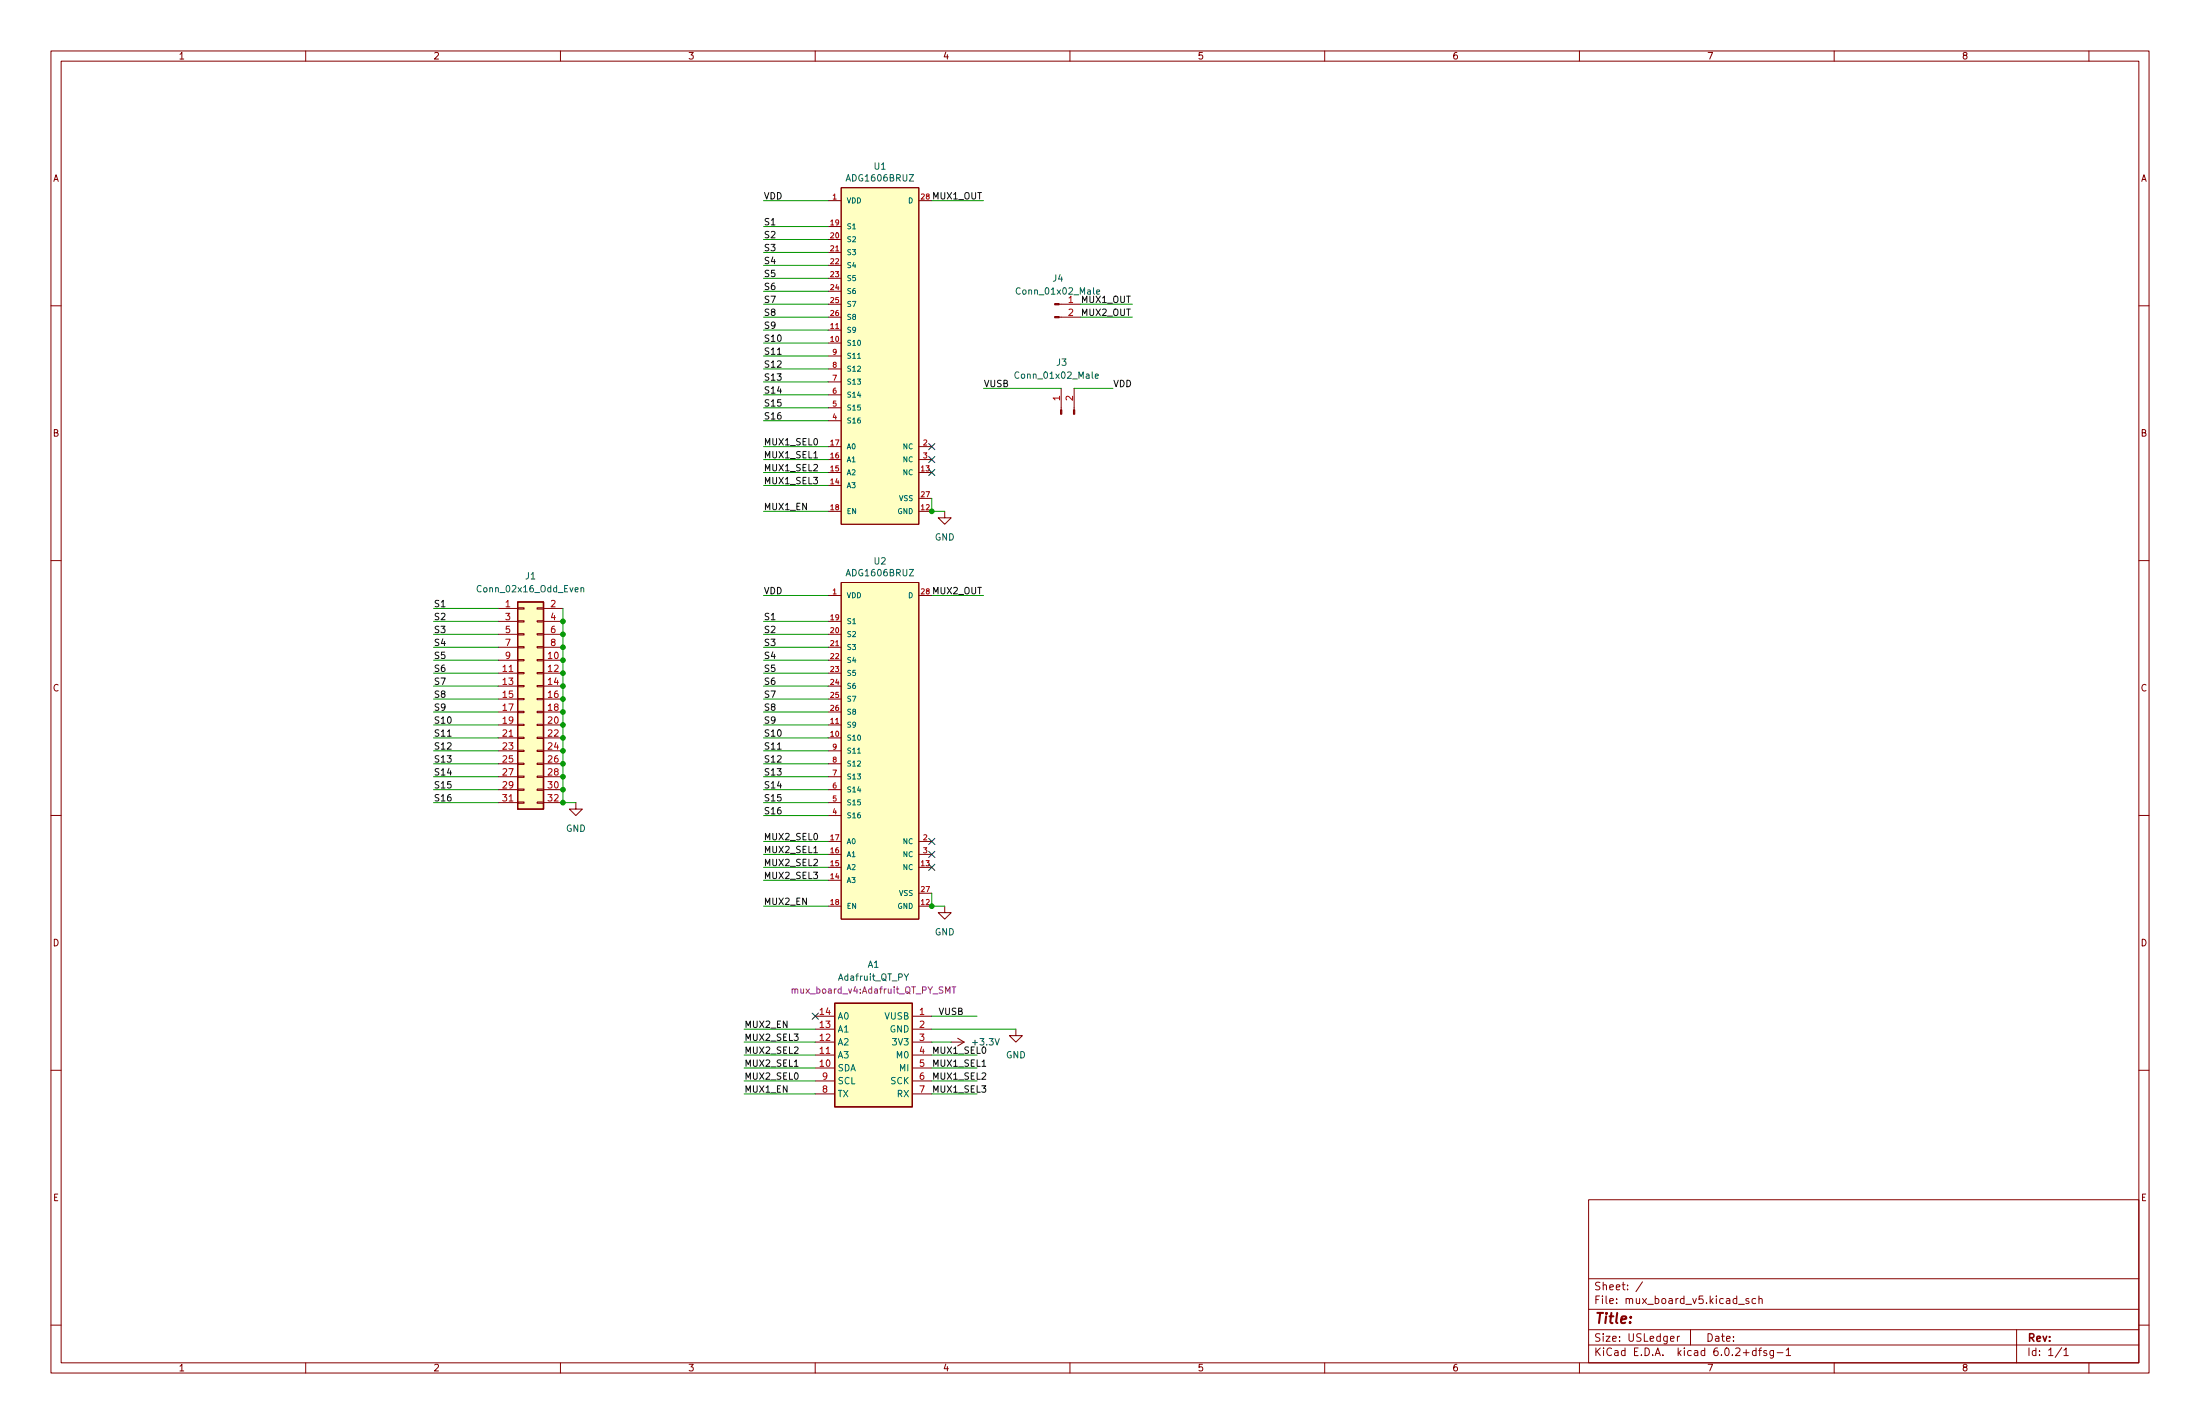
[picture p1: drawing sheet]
<svg xmlns="http://www.w3.org/2000/svg" width="432mm" height="279mm" viewBox="0 0 432 279" stroke-linecap="round" stroke-linejoin="round" font-family="sans-serif">
<g fill="none" stroke="#840000" stroke-width=".2">
<path d="M10 10h411.8v259.4h-411.8zM12 12h407.8v255.4h-407.8zM60 10v2M110 10v2M160 10v2M210 10v2M260 10v2M310 10v2M360 10v2M410 10v2M162.6 39.4h2.5M165.1 36.8h15.2v66.1h-15.2z"/>
<path d="M180.3 39.4h2.6M10 60h2M162.6 44.5h2.5M162.6 47h2.5M162.6 49.5h2.5M162.6 52.1h2.5M162.6 54.6h2.5M162.6 57.2h2.5M162.6 59.7h2.5M207.9 59.7h4.2M419.8 60h2M162.6 67.3h2.5"/>
<path d="M162.6 64.8h2.5M162.6 62.2h2.5M162.6 77.5h2.5M162.6 74.9h2.5M162.6 72.4h2.5M162.6 69.9h2.5M207.9 62.2h4.2M208.3 76.2v4.2M210.8 76.2v4.2M162.6 92.7h2.5M162.6 95.3h2.5M162.6 90.2h2.5"/>
<path d="M162.6 87.6h2.5M162.6 82.6h2.5M162.6 80h2.5M180.3 92.7h2.6M180.3 90.2h2.6M180.3 87.6h2.6M180.3 97.8h2.6M10 110h2M97.8 119.4h3.8M101.6 119.3h1.3v.2h-1.3zM105.4 119.3h1.3v.2h-1.3zM106.7 119.4h3.8"/>
<path d="M162.6 100.3h2.5M162.6 116.8h2.5M165.1 114.3h15.2v66h-15.2zM180.3 100.3h2.6M180.3 116.8h2.6M185.4 100.3v1.3h1.3l-1.3 1.3-1.3-1.3h1.3M419.8 110h2M97.8 121.9h3.8M97.8 124.5h3.8M97.8 127h3.8M97.8 129.5h3.8M97.8 132.1h3.8"/>
<path d="M97.8 134.6h3.8M97.8 137.2h3.8M97.8 139.7h3.8M101.6 139.6h1.3v.2h-1.3zM101.6 137h1.3v.3h-1.3zM101.6 134.5h1.3v.2h-1.3zM101.6 132h1.3v.2h-1.3zM101.6 129.4h1.3v.3h-1.3zM101.6 126.9h1.3v.2h-1.3zM101.6 124.3h1.3v.3h-1.3zM101.6 121.8h1.3v.2h-1.3zM105.4 139.6h1.3v.2h-1.3z"/>
<path d="M105.4 137h1.3v.3h-1.3zM105.4 134.5h1.3v.2h-1.3zM105.4 132h1.3v.2h-1.3zM105.4 129.4h1.3v.3h-1.3zM105.4 126.9h1.3v.2h-1.3zM105.4 124.3h1.3v.3h-1.3zM105.4 121.8h1.3v.2h-1.3zM106.7 121.9h3.8M106.7 124.5h3.8M106.7 127h3.8M106.7 129.5h3.8M106.7 132.1h3.8"/>
<path d="M106.7 134.6h3.8M106.7 137.2h3.8M106.7 139.7h3.8M162.6 121.9h2.5M162.6 124.5h2.5M162.6 127h2.5M162.6 129.5h2.5M162.6 132.1h2.5M162.6 134.6h2.5M162.6 137.2h2.5M162.6 139.7h2.5M10 160h2"/>
<path d="M97.8 144.8h3.8M97.8 142.2h3.8M97.8 157.5h3.8M97.8 154.9h3.8M97.8 152.4h3.8M97.8 149.9h3.8M97.8 147.3h3.8M101.6 157.4h1.3v.2h-1.3zM101.6 154.8h1.3v.3h-1.3zM101.6 152.3h1.3v.2h-1.3zM101.6 149.7h1.3v.3h-1.3zM101.6 147.2h1.3v.2h-1.3z"/>
<path d="M101.6 144.7h1.3v.2h-1.3zM101.6 142.1h1.3v.3h-1.3zM105.4 157.4h1.3v.2h-1.3zM105.4 154.8h1.3v.3h-1.3zM105.4 152.3h1.3v.2h-1.3zM105.4 149.7h1.3v.3h-1.3zM105.4 147.2h1.3v.2h-1.3zM105.4 144.7h1.3v.2h-1.3zM105.4 142.1h1.3v.3h-1.3zM106.7 144.8h3.8M106.7 142.2h3.8M106.7 157.5h3.8"/>
<path d="M106.7 154.9h3.8M106.7 152.4h3.8M106.7 149.9h3.8M106.7 147.3h3.8M113 157.5v1.3h1.3l-1.3 1.2-1.2-1.2h1.2M162.6 144.8h2.5M162.6 142.2h2.5M162.6 157.5h2.5M162.6 154.9h2.5M162.6 152.4h2.5M162.6 149.9h2.5M162.6 147.3h2.5"/>
<path d="M419.8 160h2M162.6 160h2.5M162.6 177.8h2.5M162.6 170.2h2.5M162.6 172.7h2.5M162.6 167.6h2.5M162.6 165.1h2.5M180.3 177.8h2.6M180.3 170.2h2.6M180.3 167.6h2.6M180.3 165.1h2.6M180.3 175.3h2.6"/>
<path d="M185.4 177.8v1.3h1.3l-1.3 1.2-1.3-1.2h1.3M160 199.4h3.8M179.1 199.4h3.8M10 210h2M160 204.5h3.8M160 209.6h3.8M160 212.1h3.8M160 214.6h3.8M160 207h3.8M160 201.9h3.8M179.1 204.5h3.8M179.1 209.6h3.8"/>
<path d="M179.1 212.1h3.8M179.1 214.6h3.8M179.1 207h3.8M179.1 201.9h3.8M186.7 204.5h2.5M188 203.7l1.2 .8M189.2 204.5l-1.2 .7M199.4 201.9v1.3h1.3l-1.3 1.3-1.3-1.3h1.3M419.8 210h2M311.8 235.4h108v32h-108zM10 260h2M311.8 256.9h108"/>
<path d="M311.8 250.9h108M322.4 251.5l-1.3 1.9M341.2 255.9h1.2M343.2 254.9l-.3-.1-.2 .2v.2l.5 .2v.3h-.5M344.6 254.9l-.4-.1-.3 .3 .1 .6h.6M345.2 254.9l.2-.1 .4 .1 .1 .9M345.2 254.3v1.5M419.8 260h2M60 267.4v2M110 267.4v2M160 267.4v2M210 267.4v2"/>
<path d="M260 267.4v2M310 267.4v2M311.8 263.9h108M311.8 260.9h108M327.9 262.7l.7-.2-.1-.3h-.4l-.2 .2v.7h.6M329.2 262.2v1M329.7 262.2l-.5 .3M331.8 260.9v3M344.7 265h-.5l-.3 .3 .2 .6h.6M344.7 264.5v1.5M345.2 265h.5M345.7 264.5l-.3 .2v1.3"/>
<path d="M346.7 265h-.3l-.2 .2v.2l.5 .1v.4h-.5M348.1 265v1.2l-.3 .3-.4-.1M348.1 265h-.4l-.3 .3 .1 .6h.6M348.8 265.4h1.1M350.6 264.9l.4-.4v1.5M350.6 266h.8M360 267.4v2M395.8 260.9v6.5M404.7 264.4l-1.3 1.9M405.1 264.9l.4-.4v1.5M405.1 266h.8M410 267.4v2"/>
</g>
<g fill="#ffffc2" stroke="#ffffc2" stroke-width=".2">
<path d="M165.1 36.8h15.2v66.1h-15.2z"/>
<path d="M165.1 114.3h15.2v66h-15.2z"/>
<path d="M101.6 118.1h5.1v40.7h-5.1z"/>
<path d="M163.8 196.9h15.3v20.3h-15.3z"/>
</g>
<path d="M215.2 57.3l.6-.1v-.3h-.4l-.2 .2 .1 .6h.5M168.3 70.3h.6M215 73.8l.6-.1-.1-.3h-.3l-.2 .2v.6h.5M114 115.4h.5l.1 .7M114 115.3v.8M168.3 147.8h.6M177.5 191.1l.4 .6 .4-.6" fill="none" stroke="#006464" stroke-width=".2"/>
<path d="M101.6 118.1h5.1v40.7h-5.1zM163.8 196.9h15.3v20.3h-15.3z" fill="none" stroke="#840000" stroke-width=".25"/>
<path d="M185.6 194.9v-1.3l.4 .9 .4-.9v1.3M186.9 193.6h.7M187.2 193.6v1.3" fill="none" stroke="#840084" stroke-width=".2"/>
<g fill="#840000" stroke="#840000" stroke-width=".2">
<path d="M207 62.1h.9v.3h-.9z"/>
<path d="M207 59.6h.9v.2h-.9z"/>
<path d="M210.7 80.4h.2v.9h-.2z"/>
<path d="M208.2 80.4h.2v.9h-.2z"/>
</g>
<path d="M152.6 69.5h.7M159.7 89.8h.8M87.8 144.5h.8M152.6 147h.7M159.7 167.3h.8M155.9 209.2h.7M192.8 209.2h.7" fill="none" stroke="#0f0f0f" stroke-width=".2"/>
<g fill="none" stroke="#009600" stroke-width=".2">
<path d="M149.9 39.4h12.7M182.9 39.4h10.1M149.9 44.5h12.7M149.9 59.7h12.7M149.9 54.6h12.7M149.9 57.2h12.7M149.9 49.5h12.7M149.9 52.1h12.7M149.9 47h12.7M212.1 59.7h10.1M149.9 62.2h12.7M149.9 74.9h12.7"/>
<path d="M149.9 77.5h12.7M149.9 72.4h12.7M149.9 69.9h12.7M149.9 64.8h12.7M149.9 67.3h12.7M193 76.2h15.3M210.8 76.2h7.6M212.1 62.2h10.1M149.9 87.6h12.7M149.9 92.7h12.7M149.9 80h12.7M149.9 82.6h12.7"/>
<path d="M149.9 95.3h12.7M149.9 90.2h12.7M182.9 97.8v2.5h2.5M85.1 119.4h12.7M110.5 119.4v38.1h2.5M149.9 100.3h12.7M149.9 116.8h12.7M182.9 116.8h10.1M85.1 121.9h12.7M85.1 132.1h12.7M85.1 134.6h12.7M85.1 127h12.7"/>
<path d="M85.1 124.5h12.7M85.1 129.5h12.7M85.1 139.7h12.7M85.1 137.2h12.7M149.9 121.9h12.7M149.9 132.1h12.7M149.9 134.6h12.7M149.9 127h12.7M149.9 124.5h12.7M149.9 129.5h12.7M149.9 139.7h12.7M149.9 137.2h12.7"/>
<path d="M85.1 144.8h12.7M85.1 157.5h12.7M85.1 152.4h12.7M85.1 147.3h12.7M85.1 142.2h12.7M85.1 149.9h12.7M85.1 154.9h12.7M149.9 144.8h12.7M149.9 157.5h12.7M149.9 152.4h12.7M149.9 147.3h12.7M149.9 142.2h12.7"/>
<path d="M149.9 149.9h12.7M149.9 154.9h12.7M149.9 172.7h12.7M149.9 177.8h12.7M149.9 170.2h12.7M149.9 165.1h12.7M149.9 160h12.7M149.9 167.6h12.7M182.9 175.3v2.5h2.5M182.9 199.4h8.9M146 204.5h14M146 207h14"/>
<path d="M146 201.9h14M146 209.6h14M146 214.6h14M146 212.1h14M182.9 204.5h3.8M182.9 207h8.9M182.9 201.9h16.5M182.9 209.6h8.9M182.9 214.6h8.9M182.9 212.1h8.9"/>
</g>
<g fill="none" stroke="#000084" stroke-width=".2">
<path d="M182.3 89.6l1.2 1.2M182.3 92.1l1.2 1.2M182.3 87l1.2 1.2M183.5 89.6l-1.2 1.2M183.5 92.1l-1.2 1.2M183.5 87l-1.2 1.2M182.3 164.5l1.2 1.2M182.3 167l1.2 1.2M182.3 169.6l1.2 1.2M183.5 164.5l-1.2 1.2M183.5 167l-1.2 1.2M183.5 169.6l-1.2 1.2"/>
<path d="M159.4 198.8l1.2 1.2M160.6 198.8l-1.2 1.2"/>
</g>
<g fill="#009600" stroke="#009600" stroke-width=".2">
<circle cx="110.5" cy="157.5" r=".46"/>
<circle cx="110.5" cy="152.4" r=".46"/>
<circle cx="110.5" cy="154.9" r=".46"/>
<circle cx="110.5" cy="142.2" r=".46"/>
<circle cx="110.5" cy="139.7" r=".46"/>
<circle cx="110.5" cy="134.6" r=".46"/>
<circle cx="110.5" cy="144.8" r=".46"/>
<circle cx="110.5" cy="137.2" r=".46"/>
<circle cx="110.5" cy="147.3" r=".46"/>
<circle cx="110.5" cy="149.9" r=".46"/>
<circle cx="110.5" cy="121.9" r=".46"/>
<circle cx="110.5" cy="132.1" r=".46"/>
<circle cx="182.9" cy="177.8" r=".46"/>
<circle cx="182.9" cy="100.3" r=".46"/>
<circle cx="110.5" cy="124.5" r=".46"/>
<circle cx="110.5" cy="129.5" r=".46"/>
<circle cx="110.5" cy="127" r=".46"/>
</g>
<text font-size="2.8" fill="#840000" x="312.8" y="259.7">Title:</text>
<g font-size="2.1" fill="#840000">
<text x="312.8" y="255.9">File: mux_board_v5.kicad_sch</text>
<text x="312.8" y="253.2">Sheet: /</text>
<text x="312.8" y="263.2">Size: USLedger</text>
<text x="334.8" y="263.2">Date:</text>
<text x="397.8" y="263.2">Rev:</text>
<text x="312.8" y="266">KiCad E.D.A. kicad 6.0.2+dfsg-1</text>
<text x="397.8" y="266">Id: 1/1</text>
</g>
<g font-size="1.8" fill="#840000">
<text x="35" y="11.7">1</text>
<text x="85" y="11.7">2</text>
<text x="135" y="11.7">3</text>
<text x="185" y="11.7">4</text>
<text x="235" y="11.7">5</text>
<text x="285" y="11.7">6</text>
<text x="335" y="11.7">7</text>
<text x="385" y="11.7">8</text>
<text x="10.3" y="35.6">A</text>
<text x="420.1" y="35.6">A</text>
<text x="10.3" y="85.7">B</text>
<text x="420.1" y="85.7">B</text>
<text x="10.3" y="135.6">C</text>
<text x="420.1" y="135.6">C</text>
<text x="10.3" y="185.7">D</text>
<text x="420.1" y="185.7">D</text>
<text x="10.4" y="235.7">E</text>
<text x="420.2" y="235.7">E</text>
<text x="35" y="269.1">1</text>
<text x="85" y="269.1">2</text>
<text x="135" y="269.1">3</text>
<text x="185" y="269.1">4</text>
<text x="235" y="269.1">5</text>
<text x="285" y="269.1">6</text>
<text x="335" y="269.1">7</text>
<text x="385" y="269.1">8</text>
</g>
<g font-size="1.8" fill="#006464">
<text x="166.3" y="35.6">ADG1606BRUZ</text>
<text x="171.6" y="33.3">U1</text>
<text x="200" y="57.8">Conn_01x02_Male</text>
<text x="206.7" y="55.2">J4</text>
<text x="207.4" y="71.8">J3</text>
<text x="199.7" y="74.3">Conn_01x02_Male</text>
<text x="183.5" y="106">GND</text>
<text x="103.2" y="113.7">J1</text>
<text x="166.3" y="113.1">ADG1606BRUZ</text>
<text x="171.6" y="110.7">U2</text>
<text x="94.1" y="116.2">Conn_02x16_Odd_Even</text>
<text x="111.1" y="163.2">GND</text>
<text x="183.5" y="183.5">GND</text>
<text x="170.3" y="189.9">A1</text>
<text x="164.7" y="192.4">Adafruit_QT_PY</text>
<text x="164.3" y="202.6">A1</text>
<text x="164.3" y="200">A0</text>
<text x="173.6" y="200">VUSB</text>
<text x="174.6" y="202.6">GND</text>
<text x="164.3" y="207.6">A3</text>
<text x="164.3" y="205.1">A2</text>
<text x="175.4" y="205.1">3V3</text>
<text x="176.1" y="207.6">M0</text>
<text x="191.1" y="205.1">+3.3V</text>
<text x="197.4" y="207.6">GND</text>
<text x="164.3" y="210.2">SDA</text>
<text x="164.3" y="215.3">TX</text>
<text x="164.3" y="212.7">SCL</text>
<text x="174.8" y="212.7">SCK</text>
<text x="176.1" y="215.3">RX</text>
<text x="176.6" y="210.2">MI</text>
</g>
<g font-size="1.8" fill="#0f0f0f">
<text x="149.9" y="39.1">VDD</text>
<text x="182.9" y="39.1">MUX1_OUT</text>
<text x="149.9" y="46.7">S2</text>
<text x="149.9" y="44.2">S1</text>
<text x="149.9" y="51.8">S4</text>
<text x="149.9" y="49.3">S3</text>
<text x="149.9" y="59.4">S7</text>
<text x="149.9" y="56.9">S6</text>
<text x="149.9" y="54.3">S5</text>
<text x="212.1" y="59.4">MUX1_OUT</text>
<text x="149.9" y="62">S8</text>
<text x="149.9" y="64.5">S9</text>
<text x="212.1" y="62">MUX2_OUT</text>
<text x="149.9" y="69.6">S11</text>
<text x="149.9" y="67">S10</text>
<text x="149.9" y="72.1">S12</text>
<text x="149.9" y="74.7">S13</text>
<text x="149.9" y="77.2">S14</text>
<text x="193" y="75.9">VUSB</text>
<text x="218.4" y="75.9">VDD</text>
<text x="149.9" y="82.3">S16</text>
<text x="149.9" y="79.7">S15</text>
<text x="149.9" y="89.9">MUX1_SEL1</text>
<text x="149.9" y="87.4">MUX1_SEL0</text>
<text x="149.9" y="92.4">MUX1_SEL2</text>
<text x="149.9" y="95">MUX1_SEL3</text>
<text x="149.9" y="100.1">MUX1_EN</text>
<text x="85.1" y="119.1">S1</text>
<text x="149.9" y="116.6">VDD</text>
<text x="182.9" y="116.6">MUX2_OUT</text>
<text x="85.1" y="121.7">S2</text>
<text x="85.1" y="124.2">S3</text>
<text x="149.9" y="121.7">S1</text>
<text x="149.9" y="124.2">S2</text>
<text x="85.1" y="129.3">S5</text>
<text x="85.1" y="131.8">S6</text>
<text x="85.1" y="126.7">S4</text>
<text x="149.9" y="129.3">S4</text>
<text x="149.9" y="131.8">S5</text>
<text x="149.9" y="126.7">S3</text>
<text x="85.1" y="136.9">S8</text>
<text x="85.1" y="134.4">S7</text>
<text x="149.9" y="134.4">S6</text>
<text x="149.9" y="136.9">S7</text>
<text x="85.1" y="139.4">S9</text>
<text x="85.1" y="142">S10</text>
<text x="149.9" y="142">S9</text>
<text x="149.9" y="139.4">S8</text>
<text x="85.1" y="147.1">S12</text>
<text x="85.1" y="144.5">S11</text>
<text x="85.1" y="149.6">S13</text>
<text x="149.9" y="149.6">S12</text>
<text x="149.9" y="144.5">S10</text>
<text x="149.9" y="147.1">S11</text>
<text x="85.1" y="154.7">S15</text>
<text x="85.1" y="152.1">S14</text>
<text x="149.9" y="152.1">S13</text>
<text x="149.9" y="154.7">S14</text>
<text x="85.1" y="157.2">S16</text>
<text x="149.9" y="159.8">S16</text>
<text x="149.9" y="157.2">S15</text>
<text x="149.9" y="167.4">MUX2_SEL1</text>
<text x="149.9" y="164.8">MUX2_SEL0</text>
<text x="149.9" y="172.5">MUX2_SEL3</text>
<text x="149.9" y="169.9">MUX2_SEL2</text>
<text x="149.9" y="177.5">MUX2_EN</text>
<text x="146" y="201.7">MUX2_EN</text>
<text x="184.1" y="199.1">VUSB</text>
<text x="146" y="209.3">MUX2_SEL1</text>
<text x="146" y="206.7">MUX2_SEL2</text>
<text x="146" y="204.2">MUX2_SEL3</text>
<text x="182.9" y="206.7">MUX1_SEL0</text>
<text x="182.9" y="209.3">MUX1_SEL1</text>
<text x="146" y="214.4">MUX1_EN</text>
<text x="146" y="211.8">MUX2_SEL0</text>
<text x="182.9" y="214.4">MUX1_SEL3</text>
<text x="182.9" y="211.8">MUX1_SEL2</text>
</g>
<g font-size="1.8" fill="#a90000">
<text x="209.7" y="59.4">1</text>
<text x="209.7" y="62">2</text>
<text x="208" y="78.6" transform="rotate(-90 208 78.6)">1</text>
<text x="210.6" y="78.6" transform="rotate(-90 210.6 78.6)">2</text>
<text x="99.2" y="119.1">1</text>
<text x="108.1" y="119.1">2</text>
<text x="99.2" y="121.7">3</text>
<text x="99.2" y="124.2">5</text>
<text x="108.1" y="121.7">4</text>
<text x="108.1" y="124.2">6</text>
<text x="98.7" y="131.8">11</text>
<text x="99.2" y="126.7">7</text>
<text x="99.2" y="129.3">9</text>
<text x="107.6" y="129.3">10</text>
<text x="107.6" y="131.8">12</text>
<text x="108.1" y="126.7">8</text>
<text x="98.7" y="134.4">13</text>
<text x="98.7" y="136.9">15</text>
<text x="107.6" y="134.4">14</text>
<text x="107.6" y="136.9">16</text>
<text x="98.7" y="139.4">17</text>
<text x="98.7" y="142">19</text>
<text x="107.6" y="139.4">18</text>
<text x="107.6" y="142">20</text>
<text x="98.7" y="144.5">21</text>
<text x="98.7" y="147.1">23</text>
<text x="98.7" y="149.6">25</text>
<text x="107.6" y="144.5">22</text>
<text x="107.6" y="147.1">24</text>
<text x="107.6" y="149.6">26</text>
<text x="98.7" y="152.1">27</text>
<text x="98.7" y="154.7">29</text>
<text x="107.6" y="152.1">28</text>
<text x="107.6" y="154.7">30</text>
<text x="98.7" y="157.2">31</text>
<text x="107.6" y="157.2">32</text>
<text x="160.9" y="201.7">13</text>
<text x="160.9" y="199.1">14</text>
<text x="180.5" y="199.1">1</text>
<text x="180.5" y="201.7">2</text>
<text x="160.9" y="209.3">10</text>
<text x="160.9" y="206.8">11</text>
<text x="160.9" y="204.2">12</text>
<text x="180.5" y="209.3">5</text>
<text x="180.5" y="204.2">3</text>
<text x="180.5" y="206.8">4</text>
<text x="161.4" y="214.4">8</text>
<text x="161.4" y="211.8">9</text>
<text x="180.5" y="211.8">6</text>
<text x="180.5" y="214.4">7</text>
</g>
<text font-size="1.8" fill="#840084" x="155.8" y="194.9">mux_board_v4:Adafruit_QT_PY_SMT</text>
<g font-size="1.4" fill="#a90000">
<text x="163.4" y="39.1">1</text>
<text x="180.8" y="39.1">28</text>
<text x="163" y="44.2">19</text>
<text x="163" y="46.7">20</text>
<text x="163" y="49.3">21</text>
<text x="163" y="51.8">22</text>
<text x="163" y="54.4">23</text>
<text x="163" y="56.9">24</text>
<text x="163" y="59.4">25</text>
<text x="163" y="64.5">11</text>
<text x="163" y="62">26</text>
<text x="163" y="67.1">10</text>
<text x="163.4" y="69.6">9</text>
<text x="163.4" y="77.2">6</text>
<text x="163.4" y="74.7">7</text>
<text x="163.4" y="72.1">8</text>
<text x="163.4" y="82.3">4</text>
<text x="163.4" y="79.8">5</text>
<text x="163" y="89.9">16</text>
<text x="163" y="87.4">17</text>
<text x="181.2" y="87.4">2</text>
<text x="181.2" y="89.9">3</text>
<text x="163" y="95">14</text>
<text x="163" y="92.5">15</text>
<text x="180.8" y="92.5">13</text>
<text x="163" y="100.1">18</text>
<text x="180.8" y="100.1">12</text>
<text x="180.8" y="97.5">27</text>
<text x="163.4" y="116.6">1</text>
<text x="180.8" y="116.6">28</text>
<text x="163" y="121.7">19</text>
<text x="163" y="124.2">20</text>
<text x="163" y="126.7">21</text>
<text x="163" y="129.3">22</text>
<text x="163" y="131.8">23</text>
<text x="163" y="134.4">24</text>
<text x="163" y="136.9">25</text>
<text x="163" y="142">11</text>
<text x="163" y="139.4">26</text>
<text x="163" y="144.5">10</text>
<text x="163.4" y="149.6">8</text>
<text x="163.4" y="147.1">9</text>
<text x="163.4" y="154.7">6</text>
<text x="163.4" y="152.1">7</text>
<text x="163.4" y="159.8">4</text>
<text x="163.4" y="157.2">5</text>
<text x="163" y="167.4">16</text>
<text x="163" y="164.8">17</text>
<text x="181.2" y="164.8">2</text>
<text x="181.2" y="167.4">3</text>
<text x="163" y="172.5">14</text>
<text x="163" y="169.9">15</text>
<text x="180.8" y="169.9">13</text>
<text x="163" y="177.5">18</text>
<text x="180.8" y="177.5">12</text>
<text x="180.8" y="175">27</text>
</g>
<g font-size="1.4" fill="#006464">
<text x="166.1" y="39.9">VDD</text>
<text x="178.3" y="39.9">D</text>
<text x="166.1" y="45">S1</text>
<text x="166.1" y="47.5">S2</text>
<text x="166.1" y="50">S3</text>
<text x="166.1" y="52.6">S4</text>
<text x="166.1" y="55.1">S5</text>
<text x="166.1" y="57.7">S6</text>
<text x="166.1" y="65.3">S9</text>
<text x="166.1" y="60.2">S7</text>
<text x="166.1" y="62.7">S8</text>
<text x="166.1" y="67.8">S10</text>
<text x="166.1" y="70.4">S11</text>
<text x="166.1" y="78">S14</text>
<text x="166.1" y="75.4">S13</text>
<text x="166.1" y="72.9">S12</text>
<text x="166.1" y="83.1">S16</text>
<text x="166.1" y="80.5">S15</text>
<text x="166.1" y="88.1">A0</text>
<text x="177.3" y="88.1">NC</text>
<text x="166.1" y="95.8">A3</text>
<text x="166.1" y="93.2">A2</text>
<text x="166.1" y="90.7">A1</text>
<text x="177.3" y="93.2">NC</text>
<text x="177.3" y="90.7">NC</text>
<text x="166.1" y="100.8">EN</text>
<text x="176.2" y="100.8">GND</text>
<text x="176.5" y="98.3">VSS</text>
<text x="166.1" y="117.3">VDD</text>
<text x="178.3" y="117.3">D</text>
<text x="166.1" y="122.4">S1</text>
<text x="166.1" y="125">S2</text>
<text x="166.1" y="127.5">S3</text>
<text x="166.1" y="130">S4</text>
<text x="166.1" y="132.6">S5</text>
<text x="166.1" y="135.1">S6</text>
<text x="166.1" y="137.7">S7</text>
<text x="166.1" y="142.7">S9</text>
<text x="166.1" y="140.2">S8</text>
<text x="166.1" y="145.3">S10</text>
<text x="166.1" y="147.8">S11</text>
<text x="166.1" y="155.4">S14</text>
<text x="166.1" y="152.9">S13</text>
<text x="166.1" y="150.4">S12</text>
<text x="166.1" y="160.5">S16</text>
<text x="166.1" y="158">S15</text>
<text x="166.1" y="165.6">A0</text>
<text x="177.3" y="165.6">NC</text>
<text x="166.1" y="173.2">A3</text>
<text x="166.1" y="170.7">A2</text>
<text x="166.1" y="168.1">A1</text>
<text x="177.3" y="170.7">NC</text>
<text x="177.3" y="168.1">NC</text>
<text x="166.1" y="178.3">EN</text>
<text x="176.2" y="178.3">GND</text>
<text x="176.5" y="175.8">VSS</text>
</g>
</svg>
